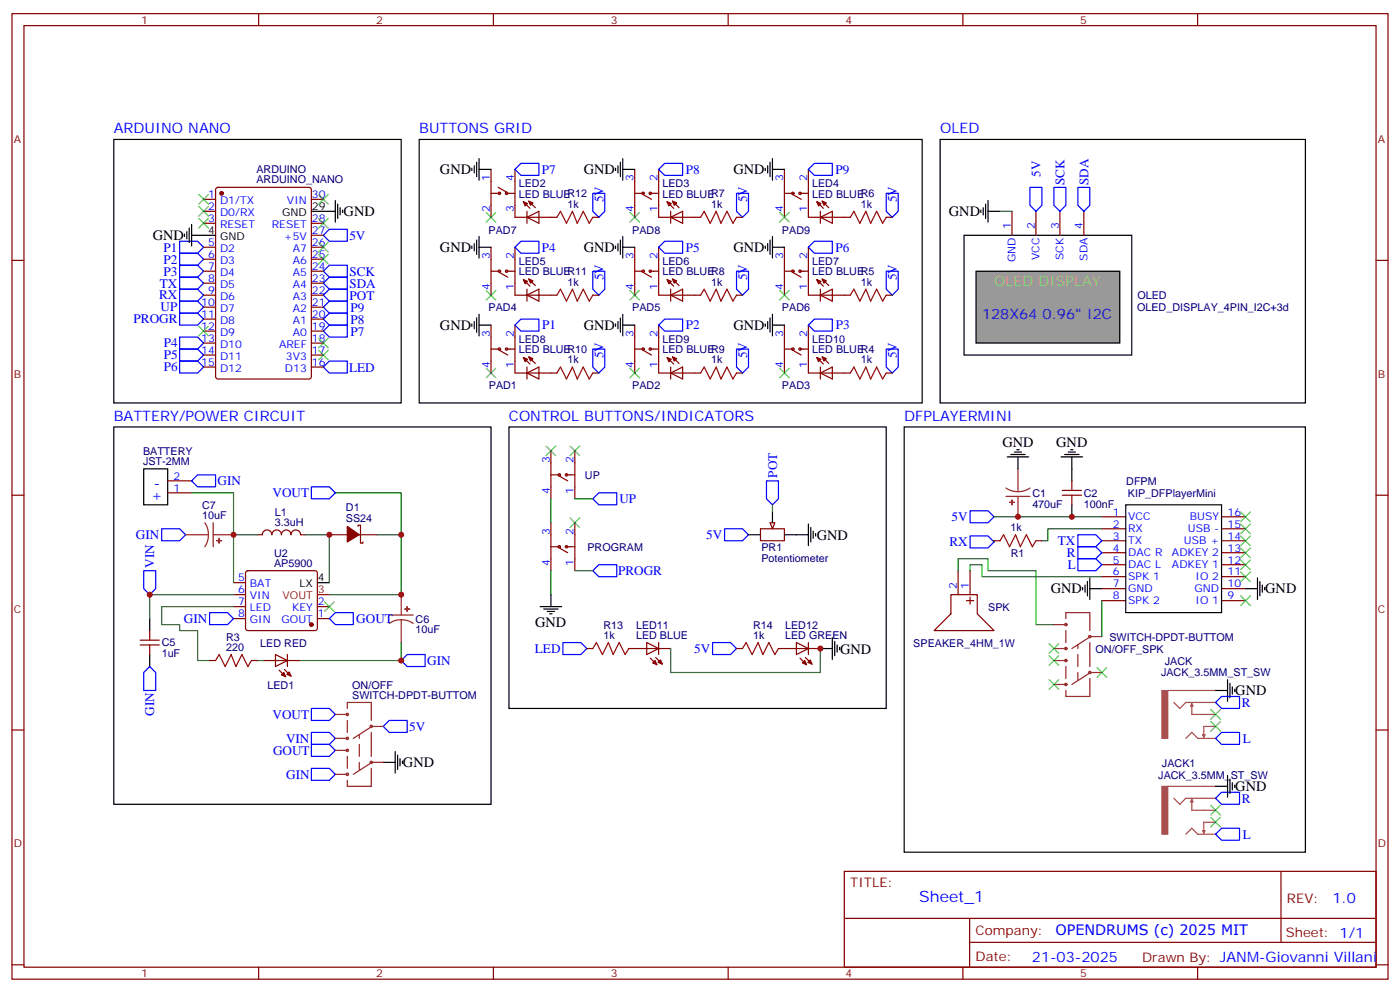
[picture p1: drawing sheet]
<svg xmlns="http://www.w3.org/2000/svg" width="412mm" height="292mm" viewBox="0 0 412 292" stroke-linecap="round" stroke-linejoin="round" font-family="sans-serif">
<g fill="none" stroke="#870000" stroke-width=".35">
<path d="M3.5 4h405.4v284.4h-405.4zM7.1 7.5h398.2v277.3h-398.2zM76.2 4v3.5M145.3 4v3.5M214.5 4v3.5M283.6 4v3.5M352.8 4v3.5M144.6 49.9v14.1M144.6 56.9h2.5M146.8 55.2l2.4 1.4M149.2 56.9h2.5M151.7 49.9v14.1"/>
<path d="M187 49.9v14.1M187 56.9h2.4M189.4 57.3l2.5 1.4M191.6 56.9h2.4M194 49.9v14.1M231.1 49.9v14.1M231.1 56.9h2.4M233.5 57.3l2.5 1.4M235.7 56.9h2.4M238.1 49.9v14.1M3.5 76.7h3.6M144.6 72.8v14.1"/>
<path d="M144.6 79.9h2.5M149.2 79.9h2.5M151.7 72.8v14.1M187 72.8v14.1M187 79.9h2.4M191.6 79.9h2.4M194 72.8v14.1M231.1 72.8v14.1M231.1 79.9h2.4M235.7 79.9h2.4M238.1 72.8v14.1M405.3 76.7h3.6"/>
<path d="M144.6 95.7v14.2M147.1 80.2l2.5 1.4M151.7 95.7v14.2M187 95.7v14.2M189.4 80.2l2.5 1.4M194 95.7v14.2M231.1 95.7v14.2M233.5 80.2l2.5 1.4M238.1 95.7v14.2M144.6 102.8h2.5M147.1 103.2l2.5 1.4M149.2 102.8h2.5"/>
<path d="M187 102.8h2.4M189.4 103.2l2.5 1.4M191.6 102.8h2.4M231.1 102.8h2.4M233.5 103.2l2.5 1.4M235.7 102.8h2.4M3.5 145.8h3.6M405.3 145.8h3.6M3.5 215h3.6M405.3 215h3.6M248.7 256.6h156.6v28.2h-156.6zM377.3 256.6v20.9"/>
<path d="M248.7 270.5h156.5M285.6 277.5h119.6M285.6 270.5v14.1M3.5 284.1h3.6M76.2 284.8v3.6M145.3 284.8v3.6M214.5 284.8v3.6M283.6 284.8v3.6M352.8 284.8v3.6M405.3 284.1h3.6"/>
<circle cx="147.1" cy="56.9" r=".35"/>
<circle cx="149.2" cy="56.9" r=".35"/>
<circle cx="189.4" cy="56.9" r=".35"/>
<circle cx="191.6" cy="56.9" r=".35"/>
<circle cx="233.5" cy="56.9" r=".35"/>
<circle cx="235.7" cy="56.9" r=".35"/>
<circle cx="147.1" cy="79.9" r=".35"/>
<circle cx="149.2" cy="79.9" r=".35"/>
<circle cx="189.4" cy="79.9" r=".35"/>
<circle cx="191.6" cy="79.9" r=".35"/>
<circle cx="233.5" cy="79.9" r=".35"/>
<circle cx="235.7" cy="79.9" r=".35"/>
<circle cx="147.1" cy="102.8" r=".35"/>
<circle cx="149.2" cy="102.8" r=".35"/>
<circle cx="189.4" cy="102.8" r=".35"/>
<circle cx="191.6" cy="102.8" r=".35"/>
<circle cx="233.5" cy="102.8" r=".35"/>
<circle cx="235.7" cy="102.8" r=".35"/>
</g>
<path d="M284 69.3h49.4v35.3h-49.4z" fill="none" stroke="#000" stroke-width=".35"/>
<path d="M287.5 79.9h42.3v21.1h-42.3z" fill="#999" stroke="#000" stroke-width=".35"/>
<g fill="none" stroke="#870000" stroke-width=".35">
<path d="M298.1 62.2v7.1M305.2 62.2v7.1M312.2 62.2v7.1M319.3 62.2v7.1M162.3 132.8v14.1M162.3 139.8h2.4M166.9 139.8h2.4M169.3 132.8v14.1M49.4 145.1h7M49.4 141.6h7M75.8 157.5h1.5a1.41 1.41 0 0 1 1.4-1.4 1.41 1.41 0 0 1 1.4 1.4M80.1 157.5a1.41 1.41 0 0 1 1.4-1.4 1.41 1.41 0 0 1 1.4 1.4"/>
<path d="M82.9 157.5a1.41 1.41 0 0 1 1.4-1.4 1.41 1.41 0 0 1 1.4 1.4M85.7 157.5a1.41 1.41 0 0 1 1.4-1.4 1.41 1.41 0 0 1 1.4 1.4M88.5 157.5h1.5M97 157.5h5.3M105.5 155v-.3h.7v5.2h.7v-.3M105.8 157.5h5.3M162.3 154v14.1M164.7 140.2l2.5 1.4M169.3 154v14.1M224 155.7h7.1v3.5h-7.1zM312.9 145.8h5.7M312.9 144.4h5.7"/>
<path d="M315.7 141.6v2.8M315.7 145.8v2.9M324.6 152.2h7M324.6 155.7h7M324.6 159.2h7M359.8 152.2h7.1M359.8 155.7h7.1M359.8 159.2h7.1M68.8 178.6h3.5M68.8 171.6h3.5M68.8 175.1h3.5M72.6 168.3l.4-.2h19.8l.5 .2 .2 .5v16.2l-.2 .5-.5 .2h-19.8l-.5-.2-.2-.5v-16.2z"/>
<path d="M93.5 178.6h3.5M162.3 161h2.4M164.7 161.4l2.5 1.4M166.9 161h2.4M280.1 175.1h7.8v5.7l4.9 4.9h-17.6l4.9-4.9zM282.2 168.1v7M284.7 176.9h2.1M285.8 168.1v7M285.8 175.8v2.1M324.6 162.8h7M324.6 166.3h7M324.6 169.8h7"/>
<path d="M324.6 173.4h7M324.6 176.9h7M359.8 162.8h7.1M359.8 166.3h7.1M359.8 169.8h7.1M359.8 173.4h7.1M359.8 176.9h7.1M41.3 189.9h5.6M41.3 188.5h5.6M44.1 185.7v2.8M44.1 189.9v2.9M68.8 182.2h3.5"/>
<path d="M93.5 182.2h3.5"/>
<circle cx="164.7" cy="139.8" r=".35"/>
<circle cx="166.9" cy="139.8" r=".35"/>
<circle cx="164.7" cy="161" r=".35"/>
<circle cx="166.9" cy="161" r=".35"/>
</g>
<g fill="none" stroke="#000" stroke-width=".35">
<path d="M98.8 59.1v6.3M139 49.5v.7M139.7 48.8v2.1M140.4 47.8v4.2M141.1 49.9h3.5M141.1 46.7v6.4M181.3 49.5v.7M182 48.8v2.1M182.7 47.8v4.2M183.4 49.9h3.6M183.4 46.7v6.4M225.4 49.5v.7"/>
<path d="M226.1 48.8v2.1M226.8 47.8v4.2M227.5 49.9h3.6M227.5 46.7v6.4M291 59.1v6.3M54.3 68.9v.7M55 68.2v2.1M55.7 67.2v4.2M56.4 69.3h3.6M56.4 66.1v6.4M95.2 62.2h3.6M99.5 60.1v4.2"/>
<path d="M100.2 61.2v2.1M100.9 61.9v.7M139 72.5v.7M139.7 71.8v2.1M140.4 70.7v4.2M141.1 69.6v6.4M141.1 72.8h3.5M181.3 72.5v.7M182 71.8v2.1M182.7 70.7v4.2M183.4 72.8h3.6M183.4 69.6v6.4"/>
<path d="M225.4 72.5v.7M226.1 71.8v2.1M226.8 70.7v4.2M227.5 72.8h3.6M227.5 69.6v6.4M288.9 61.9v.7M289.6 61.2v2.1M290.3 60.1v4.2M291 62.2h3.6M139 95.4v.7M139.7 94.7v2.1M140.4 93.6v4.3"/>
<path d="M141.1 92.6v6.3M141.1 95.7h3.5M181.3 95.4v.7M182 94.7v2.1M182.7 93.6v4.3M183.4 95.7h3.6M183.4 92.6v6.3M225.4 95.4v.7M226.1 94.7v2.1M226.8 93.6v4.3M227.5 95.7h3.6M227.5 92.6v6.3"/>
<path d="M42.3 138.1h7.1v10.6h-7.1zM296.7 134.5h6.3M297.7 133.8h4.3M298.8 133.1h2.1M299.5 132.4h.7M299.9 134.5v3.6M312.6 134.5h6.3M313.6 133.8h4.3M314.7 133.1h2.1M315.4 132.4h.7M315.7 134.5v7.1M220.5 157.5h3.5"/>
<path d="M227.5 150.8v3.5M231.1 157.5h7M238.1 154.3v6.4M238.8 155.4v4.2M239.5 156.4v2.1M240.2 157.1v.7M315.7 148.7v3.5M331.6 148.7h28.2v31.7h-28.2zM93.5 171.6h3.5M318.9 173v.7M319.6 172.3v2.1M320.3 171.2v4.3"/>
<path d="M321 173.4h3.6M321 170.2v6.3M366.9 173.4h3.5M370.4 170.2v6.3M371.1 171.2v4.3M371.8 172.3v2.1M372.5 173v.7M44.1 182.2v3.5M44.1 192.8v3.5M241.7 191h3.5M245.2 187.8v6.4M245.9 188.9v4.2"/>
<path d="M246.6 189.9v2.2M247.3 190.6v.7M112.9 224.5h3.5M116.4 221.3v6.4M117.1 222.4v4.2M117.8 223.4v2.2M118.5 224.2v.7"/>
</g>
<g fill="none" stroke="#008700" stroke-width=".35">
<path d="M294.6 62.2h3.5M56.4 145.1h12.4v12.4M75.8 157.5h-7v14.1M90 157.5h7v14.1M98.8 145.1h19.4v12.4M111.1 157.5h7.1M118.2 157.5v17.6h-21.2M162.3 146.9v7.1M169.3 146.9h5.3M292.8 152.2h31.8M292.8 159.2v.4M324.6 155.7h-15.9v3.5h-1.8"/>
<path d="M68.8 175.1h-24.7v7.1M68.8 178.6h-21.2v5.3h5.3v1.8h5.3v8.8h3.5M162.3 168.1v7M169.3 168.1h5.3M282.2 168.1v-3.6h8.8v3.6h14.2v15.8h5.2M285.8 168.1v-1.8h3.5v3.5h35.3M75.8 194.5h1.8M118.2 189.2v5.3h-30M197.6 191v7h44.1v-7"/>
</g>
<g fill="none" stroke="#00f" stroke-width=".35">
<path d="M151.7 49.9l1.8-1.8h5.2v3.5h-5.2zM174.6 56.9h3.6v5.3l-1.8 1.8-1.8-1.8zM194 49.9l1.8-1.8h5.3v3.5h-5.3zM217 56.9h3.5v5.3l-1.8 1.8-1.7-1.8zM238.1 49.9l1.8-1.8h5.3v3.5h-5.3zM261.1 56.9h3.5v5.3l-1.8 1.8-1.7-1.8zM303.4 55.2h3.5v5.3l-1.7 1.7-1.8-1.7zM310.4 55.2h3.6v5.3l-1.8 1.7-1.8-1.7zM317.5 55.2h3.5v5.3l-1.7 1.7-1.8-1.7zM52.9 71h5.3l1.8 1.8-1.8 1.8h-5.3zM52.9 74.6h5.3l1.8 1.7-1.8 1.8h-5.3zM52.9 78.1h5.3l1.8 1.8-1.8 1.7h-5.3z"/>
<path d="M95.2 79.9l1.8-1.8h5.3v3.5h-5.3zM95.2 69.3l1.8-1.8h5.3v3.5h-5.3zM151.7 72.8l1.8-1.8h5.2v3.6h-5.2zM174.6 79.9h3.6v5.3l-1.8 1.7-1.8-1.7zM194 72.8l1.8-1.8h5.3v3.6h-5.3zM217 79.9h3.5v5.3l-1.8 1.7-1.7-1.7zM238.1 72.8l1.8-1.8h5.3v3.6h-5.3zM261.1 79.9h3.5v5.3l-1.8 1.7-1.7-1.7zM52.9 81.6h5.3l1.8 1.8-1.8 1.8h-5.3zM52.9 85.2h5.3l1.8 1.7-1.8 1.8h-5.3zM52.9 99.3h5.3l1.8 1.7-1.8 1.8h-5.3zM52.9 88.7h5.3l1.8 1.8-1.8 1.7h-5.3z"/>
<path d="M52.9 92.2h5.3l1.8 1.8-1.8 1.7h-5.3zM95.2 83.4l1.8-1.8h5.3v3.6h-5.3zM95.2 97.5l1.8-1.8h5.3v3.6h-5.3zM95.2 94l1.8-1.8h5.3v3.5h-5.3zM95.2 90.5l1.8-1.8h5.3v3.5h-5.3zM95.2 86.9l1.8-1.7h5.3v3.5h-5.3zM151.7 95.7l1.8-1.7h5.2v3.5h-5.2zM194 95.7l1.8-1.7h5.3v3.5h-5.3zM238.1 95.7l1.8-1.7h5.3v3.5h-5.3zM52.9 102.8h5.3l1.8 1.8-1.8 1.7h-5.3zM52.9 106.3h5.3l1.8 1.8-1.8 1.8h-5.3zM95.2 108.1l1.8-1.8h5.3v3.6h-5.3z"/>
<path d="M174.6 102.8h3.6v5.3l-1.8 1.8-1.8-1.8zM217 102.8h3.5v5.3l-1.8 1.8-1.7-1.8zM261.1 102.8h3.5v5.3l-1.8 1.8-1.7-1.8zM47.6 155.7h5.3l1.8 1.8-1.8 1.7h-5.3zM56.4 141.6l1.8-1.8h5.3v3.6h-5.3zM174.6 146.9l1.8-1.8h5.3v3.6h-5.3zM213.4 155.7h5.3l1.8 1.8-1.8 1.7h-5.3zM225.8 141.6h3.5v5.3l-1.8 1.8-1.7-1.8zM285.8 150.4h5.2l1.8 1.8-1.8 1.8h-5.2zM285.8 157.8h5.2l1.8 1.8-1.8 1.8h-5.2zM317.5 157.5h5.3l1.8 1.7-1.8 1.8h-5.3zM42.3 168.1h3.6v5.3l-1.8 1.7-1.8-1.7z"/>
<path d="M174.6 168.1l1.8-1.8h5.3v3.5h-5.3zM44.1 196.3l1.8 1.7v5.3h-3.6v-5.3zM61.7 180.4h5.3l1.8 1.8-1.8 1.7h-5.3zM118.2 194.5l1.7-1.7h5.3v3.5h-5.3zM165.8 189.2h5.3l1.8 1.8-1.8 1.8h-5.3zM209.9 189.2h5.3l1.8 1.8-1.8 1.8h-5.3zM91.7 215.7h5.3l1.8 1.8-1.8 1.7h-5.3zM112.9 213.9l1.8-1.7h5.2v3.5h-5.2zM91.7 226.3h5.3l1.8 1.7-1.8 1.8h-5.3z"/>
</g>
<path d="M299.9 138.1v6.7M296.3 143.7l1.7 .8 1.9 .3M296.3 146.2h7.1M299.9 146.2v6M303.4 143.7l-1.7 .8-1.8 .3" fill="none" stroke="#8c2424" stroke-width=".35"/>
<g fill="#8c2424" stroke="#8c2424" stroke-width=".35">
<path d="M297.4 147.9l1.4 .1z"/>
<path d="M298.1 147.2v1.5z"/>
</g>
<g fill="#870000" stroke="#870000" stroke-width=".35">
<path d="M102.3 155l3.5 2.5-3.5 2.1z"/>
<circle cx="91.7" cy="183.9" r=".53"/>
</g>
<path d="M93.5 175.1h3.5" fill="none" stroke="#f00" stroke-width=".35"/>
<g fill="none" stroke="#3c3" stroke-width=".35">
<path d="M143.2 62.6l2.8 2.8M146 62.6l-2.8 2.8M185.6 62.6l2.8 2.8M188.4 62.6l-2.8 2.8M229.7 62.6l2.8 2.8M232.5 62.6l-2.8 2.8M143.2 85.5l2.8 2.8M146 85.5l-2.8 2.8M185.6 85.5l2.8 2.8M188.4 85.5l-2.8 2.8M229.7 85.5l2.8 2.8M232.5 85.5l-2.8 2.8"/>
<path d="M143.2 108.4l2.8 2.9M146 108.4l-2.8 2.9M185.6 108.4l2.8 2.9M188.4 108.4l-2.8 2.9M229.7 108.4l2.8 2.9M232.5 108.4l-2.8 2.9M160.9 131.4l2.8 2.8M163.7 131.4l-2.8 2.8M167.9 131.4l2.8 2.8M170.7 131.4l-2.8 2.8M167.9 152.5l2.8 2.9M170.7 152.5l-2.8 2.9"/>
<path d="M365.5 154.3l2.8 2.8M365.5 157.8l2.8 2.9M365.5 150.8l2.8 2.8M368.3 154.3l-2.8 2.8M368.3 157.8l-2.8 2.9M368.3 150.8l-2.8 2.8M95.6 177.2l2.8 2.9M98.4 177.2l-2.8 2.9M365.5 161.4l2.8 2.8M365.5 164.9l2.8 2.8M365.5 168.4l2.8 2.8M365.5 175.5l2.8 2.8"/>
<path d="M368.3 161.4l-2.8 2.8M368.3 164.9l-2.8 2.8M368.3 168.4l-2.8 2.8M368.3 175.5l-2.8 2.8"/>
</g>
<g fill="#850000" stroke="#850000" stroke-width=".35">
<path d="M155.8 59.2l1.2 .6-.7 .7z"/>
<path d="M154.2 59.4l1.2 .5-.7 .7z"/>
<path d="M198.1 59.2l1.2 .6-.7 .7z"/>
<path d="M196.5 59.4l1.2 .5-.7 .7z"/>
<path d="M242.2 59.2l1.2 .6-.7 .7z"/>
<path d="M240.6 59.4l1.2 .5-.7 .7z"/>
<path d="M155.8 82.2l1.2 .5-.7 .7z"/>
<path d="M154.2 82.3l1.2 .6-.7 .7z"/>
<path d="M198.1 82.2l1.2 .5-.7 .7z"/>
<path d="M196.5 82.3l1.2 .6-.7 .7z"/>
<path d="M242.2 82.2l1.2 .5-.7 .7z"/>
<path d="M240.6 82.3l1.2 .6-.7 .7z"/>
<path d="M155.8 105.1l1.2 .5-.7 .7z"/>
<path d="M154.2 105.3l1.2 .5-.7 .7z"/>
<path d="M198.1 105.1l1.2 .5-.7 .7z"/>
<path d="M196.5 105.3l1.2 .5-.7 .7z"/>
<path d="M242.2 105.1l1.2 .5-.7 .7z"/>
<path d="M240.6 105.3l1.2 .5-.7 .7z"/>
<path d="M192.3 195.2l.7-.7 .5 1.3z"/>
<path d="M193.9 195.1l.7-.8 .5 1.3z"/>
<path d="M236.4 195.2l.7-.7 .5 1.3z"/>
<path d="M237.9 195.1l.8-.8 .5 1.3z"/>
<path d="M82.9 198.8l.7-.8 .5 1.3z"/>
<path d="M84.5 198.6l.7-.7 .5 1.2z"/>
</g>
<g fill="none" stroke="#850000" stroke-width=".35">
<path d="M154.2 59.4l1.9 1.9M155.8 59.2l1.9 2M196.5 59.4l1.9 1.9M198.1 59.2l1.9 2M240.6 59.4l1.9 1.9M242.2 59.2l1.9 2M151.7 64h10.6M155.2 62.2v3.6M155.2 64l3.5-1.8v3.6zM194 64h10.6M197.6 62.2v3.6M197.6 64l3.5-1.8v3.6z"/>
<path d="M238.1 64h10.6M241.7 62.2v3.6M241.7 64l3.5-1.8v3.6zM151.7 86.9h10.6M154.2 82.3l1.9 2M155.2 85.2v3.5M155.2 86.9l3.5-1.7v3.5zM155.8 82.2l1.9 1.9M194 86.9h10.6M196.5 82.3l1.9 2M197.6 85.2v3.5M197.6 86.9l3.5-1.7v3.5z"/>
<path d="M198.1 82.2l1.9 1.9M238.1 86.9h10.6M240.6 82.3l1.9 2M241.7 85.2v3.5M241.7 86.9l3.5-1.7v3.5zM242.2 82.2l1.9 1.9M151.7 109.9h10.6M154.2 105.3l1.9 1.9M155.2 108.1v3.5M155.2 109.9l3.5-1.8v3.5zM155.8 105.1l1.9 1.9M194 109.9h10.6"/>
<path d="M196.5 105.3l1.9 1.9M197.6 108.1v3.5M197.6 109.9l3.5-1.8v3.5zM198.1 105.1l1.9 1.9M238.1 109.9h10.6M240.6 105.3l1.9 1.9M241.7 108.1v3.5M241.7 109.9l3.5-1.8v3.5zM242.2 105.1l1.9 1.9M77.6 194.5h10.6M81.1 192.8l3.6 1.7-3.6 1.8zM82.2 197.3l1.9 2"/>
<path d="M83.8 197.2l1.9 1.9M84.7 192.8v3.5M187 191h10.6M190.5 189.2l3.5 1.8-3.5 1.8zM191.6 193.8l1.9 2M193.1 193.6l2 2M194 189.2v3.6M231.1 191h10.6M234.6 189.2l3.5 1.8-3.5 1.8zM235.7 193.8l1.9 2M237.2 193.6l2 2M238.1 189.2v3.6"/>
</g>
<path d="M226.8 154h1.4l-.7 1.7z" fill="#f0f0f0" stroke="#870000" stroke-width=".35"/>
<path d="M227.5 148.7v2.1M324.6 176.9v10.6" fill="none" stroke="#008700" stroke-width=".35"/>
<g fill="none" stroke="#a64a4a" stroke-width=".35">
<path d="M344 203.3h14.1M349.3 217.5l1.8-1.8 1.7 1.8h5.3M351.1 207.2v3.2h7M351.1 207.2l.3 .7h-.7zM354.2 216.4h.8l-.4 .7zM358.1 206.9h-8.8l-1.8 1.7-1.7-1.7M358.1 213.9h-3.5v3.2M344 231.6h14.1M345.8 235.1l1.7 1.8 1.8-1.8h8.8M351.1 235.4v3.2h7M351.1 235.4l.3 .7h-.7zM349.3 245.7l1.8-1.8 1.7 1.8h5.3"/>
<path d="M354.2 244.6h.8l-.4 .7zM358.1 242.1h-3.5v3.2"/>
</g>
<g fill="#a64a4a" stroke="#a64a4a" stroke-width=".29">
<path d="M342.3 203.3h1.7v14.2h-1.7z"/>
<path d="M342.3 231.6h1.7v14.1h-1.7z"/>
</g>
<g fill="none" stroke="#000" stroke-width=".35">
<path d="M33.5 41.1h84.7v77.6h-84.7zM123.5 41.1h148.1v77.6h-148.1zM276.9 41.1h107.6v77.6h-107.6zM60 69.3h3.5M91.7 62.2h3.5M33.5 125.7h111.1v111.2h-111.1zM149.9 125.7h111.2v82.9h-111.2zM266.3 125.7h118.2v125.3h-118.2zM159.1 178.6h6.4M160.2 179.4h4.2M162.3 175.1v3.5M161.2 180.1h2.1"/>
<path d="M161.9 180.8h.7M358.1 203.3h3.5M361.6 200.2v6.3M362.3 201.2v4.3M363 202.3v2.1M363.7 203v.7M358.1 231.6h3.5M361.6 228.4v6.3M362.3 229.4v4.3M363 230.5v2.1M363.7 231.2v.7"/>
</g>
<path d="M91.7 143.4h5.3l1.8 1.7-1.8 1.8h-5.3zM317.5 164.5h5.3l1.8 1.8-1.8 1.8h-5.3zM317.5 161h5.3l1.8 1.8-1.8 1.7h-5.3zM97 182.2l1.8-1.8h5.3v3.5h-5.3zM91.7 219.2h5.3l1.8 1.8-1.8 1.7h-5.3zM91.7 208.6h5.3l1.8 1.8-1.8 1.8h-5.3zM358.1 206.9l1.7-1.8h5.3v3.5h-5.3zM358.1 217.5l1.7-1.8h5.3v3.5h-5.3zM358.1 235.1l1.7-1.8h5.3v3.6h-5.3zM358.1 245.7l1.7-1.8h5.3v3.5h-5.3z" fill="none" stroke="#00f" stroke-width=".35"/>
<g fill="none" stroke="#3c3" stroke-width=".35">
<path d="M58.6 57.3l2.8 2.8M61.4 57.3l-2.8 2.8M93.8 57.3l2.9 2.8M96.7 57.3l-2.9 2.8M58.6 60.8l2.8 2.8M58.6 64.3l2.8 2.9M61.4 60.8l-2.8 2.8M61.4 64.3l-2.8 2.9M93.8 74.9l2.9 2.9M93.8 71.4l2.9 2.8M93.8 64.3l2.9 2.9M96.7 74.9l-2.9 2.9"/>
<path d="M96.7 71.4l-2.9 2.8M96.7 64.3l-2.9 2.9M58.6 96.1l2.8 2.8M61.4 96.1l-2.8 2.8M93.8 99.6l2.9 2.8M96.7 99.6l-2.9 2.8M93.8 103.2l2.9 2.8M96.7 103.2l-2.9 2.8M309 193.1l2.9 2.8M309 189.6l2.9 2.8M311.9 193.1l-2.9 2.8M311.9 189.6l-2.9 2.8"/>
<path d="M323.1 196.6l2.9 2.9M326 196.6l-2.9 2.9M309 200.2l2.9 2.8M311.9 200.2l-2.9 2.8M356.7 209l2.8 2.8M356.7 212.5l2.8 2.8M359.5 209l-2.8 2.8M359.5 212.5l-2.8 2.8M356.7 237.2l2.8 2.8M359.5 237.2l-2.8 2.8M356.7 240.7l2.8 2.9M359.5 240.7l-2.8 2.9"/>
</g>
<g fill="none" stroke="#a10000" stroke-width=".35">
<path d="M164 64l1.1-1.8 1.8 3.6 1.7-3.6 1.4 3.6 1.8-3.6 1.8 3.6 1-1.8M206.4 64l1-1.8 1.8 3.6 1.8-3.6 1.4 3.6 1.7-3.6 1.8 3.6 1.1-1.8M250.5 64l1-1.8 1.8 3.6 1.8-3.6 1.4 3.6 1.7-3.6 1.8 3.6 1.1-1.8M164 86.9l1.1-1.7 1.8 3.5 1.7-3.5 1.4 3.5 1.8-3.5 1.8 3.5 1-1.8M206.4 86.9l1-1.7 1.8 3.5 1.8-3.5 1.4 3.5 1.7-3.5 1.8 3.5 1.1-1.8M250.5 86.9l1-1.7 1.8 3.5 1.8-3.5 1.4 3.5 1.7-3.5 1.8 3.5 1.1-1.8M164 109.9l1.1-1.8 1.8 3.5 1.7-3.5 1.4 3.5 1.8-3.5 1.8 3.5 1-1.7M206.4 109.9l1-1.8 1.8 3.5 1.8-3.5 1.4 3.5 1.7-3.5 1.8 3.5 1.1-1.7M250.5 109.9l1-1.8 1.8 3.5 1.8-3.5 1.4 3.5 1.7-3.5 1.8 3.5 1.1-1.7M294.6 159.2l1-1.7 1.8 3.5 1.8-3.5 1.4 3.5 1.7-3.5 1.8 3.5 1.1-1.8M63.5 194.5l1.1-1.7 1.7 3.5 1.8-3.5 1.4 3.5 1.8-3.5 1.7 3.5 1.1-1.8M174.6 191l1.1-1.8 1.7 3.6 1.8-3.6 1.4 3.6 1.8-3.6 1.7 3.6 1.1-1.8"/>
<path d="M218.7 191l1.1-1.8 1.7 3.6 1.8-3.6 1.4 3.6 1.8-3.6 1.7 3.6 1.1-1.8"/>
</g>
<g fill="none" stroke="#870000" stroke-width=".35">
<path d="M60 58.7h3.5M63.7 55.4l.5-.2h26.8l.7 .4v55.3l-.4 .7h-27.1l-.6-.4-.1-55.3zM91.7 58.7h3.5M60 62.2h3.5M60 65.8h3.5M60 72.8h3.5M60 76.3h3.5M60 79.9h3.5M91.7 65.8h3.5M91.7 72.8h3.5M91.7 76.3h3.5M91.7 79.9h3.5"/>
<path d="M91.7 69.3h3.5M162.3 64h1.7M174.6 64h1.8M204.6 64h1.8M217 64h1.7M248.7 64h1.8M261.1 64h1.7M60 86.9h3.5M60 83.4h3.5M60 90.5h3.5M60 94h3.5M60 97.5h3.5"/>
<path d="M91.7 86.9h3.5M91.7 83.4h3.5M91.7 90.5h3.5M91.7 94h3.5M91.7 97.5h3.5M162.3 86.9h1.7M174.6 86.9h1.8M204.6 86.9h1.8M217 86.9h1.7M248.7 86.9h1.8M261.1 86.9h1.7M60 101h3.5"/>
<path d="M60 104.6h3.5M60 108.1h3.5M91.7 101h3.5M91.7 104.6h3.5M91.7 108.1h3.5M162.3 109.9h1.7M174.6 109.9h1.8M204.6 109.9h1.8M217 109.9h1.7M248.7 109.9h1.8M261.1 109.9h1.7M292.8 159.2h1.8"/>
<path d="M305.2 159.2h1.7M61.7 194.5h1.8M74.1 194.5h1.7M172.9 191h1.7M185.2 191h1.8M217 191h1.7M229.3 191h1.8"/>
</g>
<g fill="none" stroke="#8c2424" stroke-width=".35">
<path d="M54.7 157.5h6.7M60.3 154l.8 1.6 .3 1.9M61.4 157.5l-.3 1.8-.8 1.7M62.8 157.5h6M62.8 154v7M118.2 175.1v6M114.7 181.1h7M118.2 182.5l-1.9 .3-1.6 .8M118.2 182.5v6.7M118.2 182.5l1.8 .3 1.7 .8M310.4 194.5h3.6M310.4 191h3.6"/>
<path d="M310.4 183.9h3.6M314 182.2v-1.8h7v5.3M314 185.7v3.5M314 196.3v3.5M317.5 189.9v1.1M317.5 192.8v3.5M317.5 198v2.2M320.7 198.4l-5 3.2M320.7 187.8l-5 3.2M321 199.8v5.3h-7v-1.8M321 189.2v7.1M321 198h3.6"/>
<path d="M321 187.5h3.6M98.8 217.5h3.5M98.8 210.4h3.5M102.3 208.6v-1.7h7.1v5.3M102.3 212.2v3.5M105.8 216.4v1.1M105.8 219.2v3.5M109 214.3l-4.9 3.2M109.4 215.7v7M109.4 213.9h3.5M310.4 201.6h3.6M98.8 228h3.5"/>
<path d="M98.8 221h3.5M102.3 222.7v3.6M105.8 224.5v2.1M109 224.9l-4.9 3.1M109.4 226.3v5.3h-7.1v-1.8M109.4 224.5h3.5"/>
<circle cx="314" cy="183.9" r=".35"/>
<circle cx="314" cy="191" r=".35"/>
<circle cx="314" cy="194.5" r=".35"/>
<circle cx="321" cy="187.5" r=".35"/>
<circle cx="321" cy="198" r=".35"/>
<circle cx="102.3" cy="217.5" r=".35"/>
<circle cx="102.3" cy="210.4" r=".35"/>
<circle cx="109.4" cy="213.9" r=".35"/>
<circle cx="314" cy="201.6" r=".35"/>
<circle cx="102.3" cy="221" r=".35"/>
<circle cx="102.3" cy="228" r=".35"/>
<circle cx="109.4" cy="224.5" r=".35"/>
</g>
<g fill="#8c2424" stroke="#8c2424" stroke-width=".35">
<path d="M119.2 179.4h1.4z"/>
<path d="M119.9 178.6v1.5z"/>
<path d="M64.5 158.5l.1 1.4z"/>
<path d="M63.9 159.2h1.4z"/>
</g>
<circle cx="65.3" cy="56.9" r=".53" fill="#870000" stroke="#870000" stroke-width=".35"/>
<g fill="#c00">
<circle cx="299.9" cy="152.2" r=".88"/>
<circle cx="315.7" cy="152.2" r=".88"/>
<circle cx="97" cy="157.5" r=".88"/>
<circle cx="44.1" cy="175.1" r=".88"/>
<circle cx="118.2" cy="157.5" r=".88"/>
<circle cx="118.2" cy="194.5" r=".88"/>
<circle cx="68.8" cy="157.5" r=".88"/>
<circle cx="241.7" cy="191" r=".88"/>
<circle cx="118.2" cy="175.1" r=".88"/>
</g>
<text font-size="4.6" fill="#00f" x="270.8" y="265.6">Sheet_1</text>
<g font-size="4.2" fill="#00f">
<text x="33.5" y="39.3">ARDUINO NANO</text>
<text x="123.5" y="39.3">BUTTONS GRID</text>
<text x="276.9" y="39.3">OLED</text>
<text x="33.5" y="124">BATTERY/POWER CIRCUIT</text>
<text x="149.9" y="124">CONTROL BUTTONS/INDICATORS</text>
<text x="266.3" y="124">DFPLAYERMINI</text>
<text x="45.3" y="143.6">-</text>
<text x="44.5" y="147.1">+</text>
<text x="392.5" y="265.9">1.0</text>
<text x="310.9" y="275.4">OPENDRUMS (c) 2025 MIT</text>
<text x="304" y="283.2">21-03-2025</text>
</g>
<g font-size="4.2">
<text x="129.6" y="51.3">GND</text>
<text x="171.9" y="51.3">GND</text>
<text x="216" y="51.3">GND</text>
<text x="101.2" y="63.6">GND</text>
<text x="279.5" y="63.6">GND</text>
<text x="45" y="70.7">GND</text>
<text x="129.6" y="74.2">GND</text>
<text x="171.9" y="74.2">GND</text>
<text x="216" y="74.2">GND</text>
<text x="129.6" y="97.2">GND</text>
<text x="171.9" y="97.2">GND</text>
<text x="216" y="97.2">GND</text>
<text x="295.3" y="131.5">GND</text>
<text x="311.1" y="131.5">GND</text>
<text x="240.6" y="158.9">GND</text>
<text x="309.5" y="174.8">GND</text>
<text x="372.7" y="174.8">GND</text>
<text x="157.7" y="184.6">GND</text>
<text x="247.5" y="192.5">GND</text>
<text x="363.9" y="204.8">GND</text>
<text x="118.7" y="225.9">GND</text>
<text x="363.9" y="233">GND</text>
</g>
<text font-size="4.2" fill="#ff0" x="292.8" y="84.1">OLED DISPLAY</text>
<text font-size="4.2" fill="#00c" x="289.3" y="94">128X64 0.96&quot; I2C</text>
<g font-size="3.9" fill="#00f">
<text x="159.6" y="51.2">P7</text>
<text x="202" y="51.2">P8</text>
<text x="246.1" y="51.2">P9</text>
<text x="306.5" y="52" transform="rotate(-90 306.5 52)">5V</text>
<text x="177.8" y="59.6" transform="rotate(-90 177.8 59.6)">5V</text>
<text x="220.1" y="59.6" transform="rotate(-90 220.1 59.6)">5V</text>
<text x="264.2" y="59.6" transform="rotate(-90 264.2 59.6)">5V</text>
<text x="313.6" y="54.6" transform="rotate(-90 313.6 54.6)">SCK</text>
<text x="320.6" y="54.6" transform="rotate(-90 320.6 54.6)">SDA</text>
<text x="102.9" y="70.6">5V</text>
<text x="48.1" y="74.1">P1</text>
<text x="48.1" y="77.6">P2</text>
<text x="159.6" y="74.1">P4</text>
<text x="202.1" y="74.1">P5</text>
<text x="246.1" y="74.1">P6</text>
<text x="48.1" y="81.1">P3</text>
<text x="102.9" y="81.2">SCK</text>
<text x="177.8" y="82.5" transform="rotate(-90 177.8 82.5)">5V</text>
<text x="220.1" y="82.5" transform="rotate(-90 220.1 82.5)">5V</text>
<text x="264.2" y="82.5" transform="rotate(-90 264.2 82.5)">5V</text>
<text x="46.9" y="88.2">RX</text>
<text x="47" y="84.7">TX</text>
<text x="102.9" y="84.7">SDA</text>
<text x="103" y="88.4">POT</text>
<text x="39.4" y="95.3">PROGR</text>
<text x="47.3" y="91.7">UP</text>
<text x="103.2" y="95.4">P8</text>
<text x="103.2" y="91.8">P9</text>
<text x="103.2" y="98.9">P7</text>
<text x="159.7" y="97">P1</text>
<text x="202" y="97">P2</text>
<text x="246.2" y="97">P3</text>
<text x="48.2" y="102.3">P4</text>
<text x="48.2" y="105.8">P5</text>
<text x="177.8" y="105.5" transform="rotate(-90 177.8 105.5)">5V</text>
<text x="220.1" y="105.5" transform="rotate(-90 220.1 105.5)">5V</text>
<text x="264.2" y="105.5" transform="rotate(-90 264.2 105.5)">5V</text>
<text x="48.2" y="109.4">P6</text>
<text x="102.8" y="109.4">LED</text>
<text x="64.1" y="142.9">GIN</text>
<text x="228.9" y="140.7" transform="rotate(-90 228.9 140.7)">POT</text>
<text x="80.3" y="146.4">VOUT</text>
<text x="182.5" y="148.2">UP</text>
<text x="280.3" y="153.5">5V</text>
<text x="40.1" y="158.7">GIN</text>
<text x="208" y="158.8">5V</text>
<text x="279.7" y="160.8">RX</text>
<text x="311.6" y="160.5">TX</text>
<text x="45.4" y="167.2" transform="rotate(-90 45.4 167.2)">VIN</text>
<text x="314.2" y="164">R</text>
<text x="314.6" y="167.5">L</text>
<text x="182.1" y="169.4">PROGR</text>
<text x="54.2" y="183.4">GIN</text>
<text x="105" y="183.6">GOUT</text>
<text x="125.8" y="195.8">GIN</text>
<text x="157.6" y="192.3">LED</text>
<text x="204.5" y="192.3">5V</text>
<text x="365.8" y="208.1">R</text>
<text x="45.4" y="210.7" transform="rotate(-90 45.4 210.7)">GIN</text>
<text x="80.3" y="211.7">VOUT</text>
<text x="120.5" y="215.3">5V</text>
<text x="84.2" y="218.8">VIN</text>
<text x="366.1" y="218.7">L</text>
<text x="80.5" y="222.3">GOUT</text>
<text x="84.3" y="229.4">GIN</text>
<text x="365.8" y="236.4">R</text>
<text x="366.1" y="246.9">L</text>
</g>
<g font-size="3.9" fill="#800">
<text x="250.5" y="261.2">TITLE:</text>
<text x="379.1" y="265.9">REV:</text>
<text x="287.4" y="275.4">Company:</text>
<text x="378.7" y="276">Sheet: 1/1</text>
<text x="287.4" y="283.1">Date:</text>
<text x="336.4" y="283.2">Drawn By: JANM-Giovanni Villani</text>
</g>
<g font-size="3.2" fill="#800">
<text x="41.6" y="7">1</text>
<text x="110.8" y="7">2</text>
<text x="179.9" y="7">3</text>
<text x="249.1" y="7">4</text>
<text x="318.2" y="7">5</text>
<text x="4.1" y="42.1">A</text>
<text x="405.9" y="42.1">A</text>
<text x="4.1" y="111.3">B</text>
<text x="405.9" y="111.3">B</text>
<text x="4.1" y="180.4">C</text>
<text x="405.9" y="180.4">C</text>
<text x="4.1" y="249.6">D</text>
<text x="405.9" y="249.6">D</text>
<text x="41.6" y="287.8">1</text>
<text x="110.8" y="287.8">2</text>
<text x="179.9" y="287.8">3</text>
<text x="249.1" y="287.8">4</text>
<text x="318.2" y="287.8">5</text>
</g>
<g font-size="3.2" fill="#000080">
<text x="75.5" y="53.9">ARDUINO_NANO</text>
<text x="75.5" y="50.9">ARDUINO</text>
<text x="152.8" y="58.2">LED BLUER12</text>
<text x="152.8" y="55.1">LED2</text>
<text x="195.1" y="58.2">LED BLUER7</text>
<text x="195.1" y="55.1">LED3</text>
<text x="239.2" y="58.2">LED BLUER6</text>
<text x="239.2" y="55.1">LED4</text>
<text x="167.2" y="61.2">1k</text>
<text x="209.5" y="61.2">1k</text>
<text x="253.6" y="61.2">1k</text>
<text x="143.9" y="68.8">PAD7</text>
<text x="186.3" y="68.8">PAD8</text>
<text x="230.3" y="68.8">PAD9</text>
<text x="152.8" y="81.1">LED BLUER11</text>
<text x="152.8" y="78.1">LED5</text>
<text x="195.1" y="81.1">LED BLUER8</text>
<text x="195.1" y="78.1">LED6</text>
<text x="239.2" y="81.1">LED BLUER5</text>
<text x="239.2" y="78.1">LED7</text>
<text x="167.2" y="84.1">1k</text>
<text x="209.5" y="84.1">1k</text>
<text x="253.6" y="84.1">1k</text>
<text x="335" y="88.2">OLED</text>
<text x="143.9" y="91.7">PAD4</text>
<text x="186.3" y="91.7">PAD5</text>
<text x="230.3" y="91.7">PAD6</text>
<text x="334.9" y="91.7">OLED_DISPLAY_4PIN_I2C+3d</text>
<text x="152.8" y="101">LED8</text>
<text x="195.1" y="101">LED9</text>
<text x="239.2" y="101">LED10</text>
<text x="152.8" y="104">LED BLUER10</text>
<text x="167.2" y="107">1k</text>
<text x="195.1" y="104">LED BLUER9</text>
<text x="209.5" y="107">1k</text>
<text x="239.2" y="104">LED BLUER4</text>
<text x="253.6" y="107">1k</text>
<text x="144" y="114.7">PAD1</text>
<text x="186.3" y="114.7">PAD2</text>
<text x="230.3" y="114.7">PAD3</text>
<text x="42.1" y="137">JST-2MM</text>
<text x="42.1" y="134">BATTERY</text>
<text x="172.3" y="141">UP</text>
<text x="331.8" y="142.9">DFPM</text>
<text x="59.6" y="149.9">C7</text>
<text x="304.1" y="149.5">470uF</text>
<text x="304.1" y="146.3">C1</text>
<text x="319.3" y="149.5">100nF</text>
<text x="319.3" y="146.3">C2</text>
<text x="332.2" y="146.4">KIP_DFPlayerMini</text>
<text x="59.6" y="152.9">10uF</text>
<text x="81" y="155">3.3uH</text>
<text x="81" y="152">L1</text>
<text x="101.9" y="153.6">SS24</text>
<text x="101.9" y="150.6">D1</text>
<text x="297.7" y="156.4">1k</text>
<text x="80.7" y="167">AP5900</text>
<text x="80.7" y="164">U2</text>
<text x="173" y="162.1">PROGRAM</text>
<text x="224.3" y="165.6">Potentiometer</text>
<text x="224.3" y="162.3">PR1</text>
<text x="297.8" y="164">R1</text>
<text x="291.1" y="179.9">SPK</text>
<text x="122.4" y="183.4">C6</text>
<text x="177.7" y="185.1">R13</text>
<text x="187.4" y="185.1">LED11</text>
<text x="221.8" y="185.1">R14</text>
<text x="231.3" y="185.1">LED12</text>
<text x="47.6" y="190.4">C5</text>
<text x="66.6" y="191.7">220</text>
<text x="66.6" y="188.7">R3</text>
<text x="76.7" y="190.5">LED RED</text>
<text x="122.4" y="186.5">10uF</text>
<text x="177.7" y="188.2">1k</text>
<text x="187.4" y="188.2">LED BLUE</text>
<text x="221.8" y="188.2">1k</text>
<text x="231.3" y="188.2">LED GREEN</text>
<text x="269" y="190.5">SPEAKER_4HM_1W</text>
<text x="326.8" y="188.7">SWITCH-DPDT-BUTTOM</text>
<text x="47.6" y="193.6">1uF</text>
<text x="322.7" y="192.3">ON/OFF_SPK</text>
<text x="343.1" y="195.8">JACK</text>
<text x="78.8" y="202.8">LED1</text>
<text x="103.7" y="202.8">ON/OFF</text>
<text x="342" y="199.2">JACK_3.5MM_ST_SW</text>
<text x="103.7" y="205.8">SWITCH-DPDT-BUTTOM</text>
<text x="342.3" y="225.9">JACK1</text>
<text x="341.2" y="229.3">JACK_3.5MM_ST_SW</text>
</g>
<g font-size="3.2" fill="#00f">
<text x="144.3" y="53.4" transform="rotate(-90 144.3 53.4)">1</text>
<text x="151.3" y="53.4" transform="rotate(-90 151.3 53.4)">4</text>
<text x="186.6" y="53.4" transform="rotate(-90 186.6 53.4)">3</text>
<text x="193.7" y="53.4" transform="rotate(-90 193.7 53.4)">2</text>
<text x="230.7" y="53.4" transform="rotate(-90 230.7 53.4)">3</text>
<text x="237.8" y="53.4" transform="rotate(-90 237.8 53.4)">2</text>
<text x="61.3" y="58.3">1</text>
<text x="91.9" y="58.3">30</text>
<text x="61.3" y="61.9">2</text>
<text x="61.3" y="65.4">3</text>
<text x="64.8" y="60.1">D1/TX</text>
<text x="64.8" y="63.6">D0/RX</text>
<text x="84.5" y="60.1">VIN</text>
<text x="91.9" y="65.4">28</text>
<text x="144.3" y="62.5" transform="rotate(-90 144.3 62.5)">2</text>
<text x="151.3" y="62.5" transform="rotate(-90 151.3 62.5)">3</text>
<text x="186.6" y="62.5" transform="rotate(-90 186.6 62.5)">4</text>
<text x="193.7" y="62.5" transform="rotate(-90 193.7 62.5)">1</text>
<text x="230.7" y="62.5" transform="rotate(-90 230.7 62.5)">4</text>
<text x="237.8" y="62.5" transform="rotate(-90 237.8 62.5)">1</text>
<text x="64.8" y="67.2">RESET</text>
<text x="80.1" y="67.2">RESET</text>
<text x="83.6" y="70.7">+5V</text>
<text x="91.9" y="68.9">27</text>
<text x="297.7" y="67.5" transform="rotate(-90 297.7 67.5)">1</text>
<text x="304.8" y="67.5" transform="rotate(-90 304.8 67.5)">2</text>
<text x="311.9" y="67.5" transform="rotate(-90 311.9 67.5)">3</text>
<text x="318.9" y="67.5" transform="rotate(-90 318.9 67.5)">4</text>
<text x="61.3" y="72.5">5</text>
<text x="61.3" y="76">6</text>
<text x="64.8" y="74.2">D2</text>
<text x="64.8" y="77.8">D3</text>
<text x="86.2" y="77.8">A6</text>
<text x="86.2" y="74.2">A7</text>
<text x="91.9" y="76">25</text>
<text x="91.9" y="72.5">26</text>
<text x="144.3" y="76.3" transform="rotate(-90 144.3 76.3)">3</text>
<text x="151.3" y="76.3" transform="rotate(-90 151.3 76.3)">2</text>
<text x="186.6" y="76.3" transform="rotate(-90 186.6 76.3)">3</text>
<text x="193.7" y="76.3" transform="rotate(-90 193.7 76.3)">2</text>
<text x="230.7" y="76.3" transform="rotate(-90 230.7 76.3)">3</text>
<text x="237.8" y="76.3" transform="rotate(-90 237.8 76.3)">2</text>
<text x="299.2" y="77.3" transform="rotate(-90 299.2 77.3)">GND</text>
<text x="306.2" y="76.6" transform="rotate(-90 306.2 76.6)">VCC</text>
<text x="313.3" y="76.6" transform="rotate(-90 313.3 76.6)">SCK</text>
<text x="320.3" y="76.8" transform="rotate(-90 320.3 76.8)">SDA</text>
<text x="61.3" y="79.5">7</text>
<text x="61.3" y="83">8</text>
<text x="64.8" y="81.3">D4</text>
<text x="86.2" y="81.3">A5</text>
<text x="91.9" y="83">23</text>
<text x="91.9" y="79.5">24</text>
<text x="61.3" y="86.6">9</text>
<text x="64.8" y="84.8">D5</text>
<text x="64.8" y="88.3">D6</text>
<text x="86.2" y="88.3">A3</text>
<text x="86.2" y="84.8">A4</text>
<text x="91.9" y="86.6">22</text>
<text x="144.3" y="85.4" transform="rotate(-90 144.3 85.4)">4</text>
<text x="151.3" y="85.4" transform="rotate(-90 151.3 85.4)">1</text>
<text x="186.6" y="85.4" transform="rotate(-90 186.6 85.4)">4</text>
<text x="193.7" y="85.4" transform="rotate(-90 193.7 85.4)">1</text>
<text x="230.7" y="85.4" transform="rotate(-90 230.7 85.4)">4</text>
<text x="237.8" y="85.4" transform="rotate(-90 237.8 85.4)">1</text>
<text x="59.3" y="90.1">10</text>
<text x="59.3" y="93.6">11</text>
<text x="64.8" y="91.9">D7</text>
<text x="64.8" y="95.4">D8</text>
<text x="86.2" y="95.4">A1</text>
<text x="86.2" y="91.9">A2</text>
<text x="91.9" y="93.6">20</text>
<text x="91.9" y="90.1">21</text>
<text x="59.3" y="97.2">12</text>
<text x="59.3" y="100.7">13</text>
<text x="64.8" y="98.9">D9</text>
<text x="86.2" y="98.9">A0</text>
<text x="91.9" y="100.7">18</text>
<text x="91.9" y="97.2">19</text>
<text x="144.3" y="99.3" transform="rotate(-90 144.3 99.3)">3</text>
<text x="151.3" y="99.3" transform="rotate(-90 151.3 99.3)">2</text>
<text x="186.6" y="99.3" transform="rotate(-90 186.6 99.3)">3</text>
<text x="193.7" y="99.3" transform="rotate(-90 193.7 99.3)">2</text>
<text x="230.7" y="99.3" transform="rotate(-90 230.7 99.3)">3</text>
<text x="237.8" y="99.3" transform="rotate(-90 237.8 99.3)">2</text>
<text x="59.3" y="104.2">14</text>
<text x="59.3" y="107.7">15</text>
<text x="64.8" y="102.4">D10</text>
<text x="64.8" y="106">D11</text>
<text x="82.2" y="102.4">AREF</text>
<text x="84.2" y="106">3V3</text>
<text x="91.9" y="107.7">16</text>
<text x="91.9" y="104.2">17</text>
<text x="64.8" y="109.5">D12</text>
<text x="83.9" y="109.5">D13</text>
<text x="144.3" y="108.3" transform="rotate(-90 144.3 108.3)">4</text>
<text x="151.3" y="108.3" transform="rotate(-90 151.3 108.3)">1</text>
<text x="186.6" y="108.3" transform="rotate(-90 186.6 108.3)">4</text>
<text x="193.7" y="108.3" transform="rotate(-90 193.7 108.3)">1</text>
<text x="230.7" y="108.3" transform="rotate(-90 230.7 108.3)">4</text>
<text x="237.8" y="108.3" transform="rotate(-90 237.8 108.3)">1</text>
<text x="161.9" y="136.3" transform="rotate(-90 161.9 136.3)">3</text>
<text x="169" y="136.3" transform="rotate(-90 169 136.3)">2</text>
<text x="51.2" y="141.3">2</text>
<text x="51.2" y="144.8">1</text>
<text x="161.9" y="145.4" transform="rotate(-90 161.9 145.4)">4</text>
<text x="169" y="145.4" transform="rotate(-90 169 145.4)">1</text>
<text x="327.8" y="151.8">1</text>
<text x="327.8" y="155.4">2</text>
<text x="332.3" y="153.2">VCC</text>
<text x="350.5" y="153.2">BUSY</text>
<text x="361.6" y="155.4">15</text>
<text x="361.6" y="151.8">16</text>
<text x="161.9" y="157.5" transform="rotate(-90 161.9 157.5)">3</text>
<text x="169" y="157.5" transform="rotate(-90 169 157.5)">2</text>
<text x="327.8" y="158.9">3</text>
<text x="332.3" y="156.8">RX</text>
<text x="332.3" y="160.3">TX</text>
<text x="348.8" y="160.3">USB +</text>
<text x="349.9" y="156.8">USB -</text>
<text x="361.6" y="158.9">14</text>
<text x="161.9" y="166.5" transform="rotate(-90 161.9 166.5)">4</text>
<text x="169" y="166.5" transform="rotate(-90 169 166.5)">1</text>
<text x="327.8" y="162.4">4</text>
<text x="327.8" y="165.9">5</text>
<text x="332.3" y="163.8">DAC R</text>
<text x="332.3" y="167.4">DAC L</text>
<text x="345.2" y="167.4">ADKEY 1</text>
<text x="345.2" y="163.8">ADKEY 2</text>
<text x="361.6" y="165.9">12</text>
<text x="361.6" y="162.4">13</text>
<text x="70.1" y="171.2">5</text>
<text x="73.6" y="173">BAT</text>
<text x="281.9" y="173.4" transform="rotate(-90 281.9 173.4)">2</text>
<text x="285.4" y="173.4" transform="rotate(-90 285.4 173.4)">1</text>
<text x="327.8" y="169.5">6</text>
<text x="327.8" y="173">7</text>
<text x="332.3" y="170.9">SPK 1</text>
<text x="352.2" y="170.9">IO 2</text>
<text x="361.6" y="173">10</text>
<text x="361.6" y="169.5">11</text>
<text x="70.1" y="174.8">6</text>
<text x="70.1" y="178.3">7</text>
<text x="73.6" y="176.5">VIN</text>
<text x="93.7" y="178.3">2</text>
<text x="327.8" y="176.5">8</text>
<text x="332.3" y="174.4">GND</text>
<text x="332.3" y="177.9">SPK 2</text>
<text x="351.8" y="174.4">GND</text>
<text x="352.2" y="177.9">IO 1</text>
<text x="361.6" y="176.5">9</text>
<text x="70.1" y="181.8">8</text>
<text x="73.6" y="180.1">LED</text>
<text x="73.6" y="183.6">GIN</text>
<text x="82.9" y="183.6">GOUT</text>
<text x="86" y="180.1">KEY</text>
<text x="93.7" y="181.8">1</text>
</g>
<g font-size="3.2">
<text x="83.1" y="63.6">GND</text>
<text x="91.9" y="61.9">29</text>
<text x="61.3" y="68.9">4</text>
<text x="64.8" y="70.7">GND</text>
<text x="88.2" y="173">LX</text>
<text x="93.7" y="171.2">4</text>
</g>
<g font-size="3.2" fill="#f00">
<text x="83.2" y="176.5">VOUT</text>
<text x="93.7" y="174.8">3</text>
</g>
</svg>
